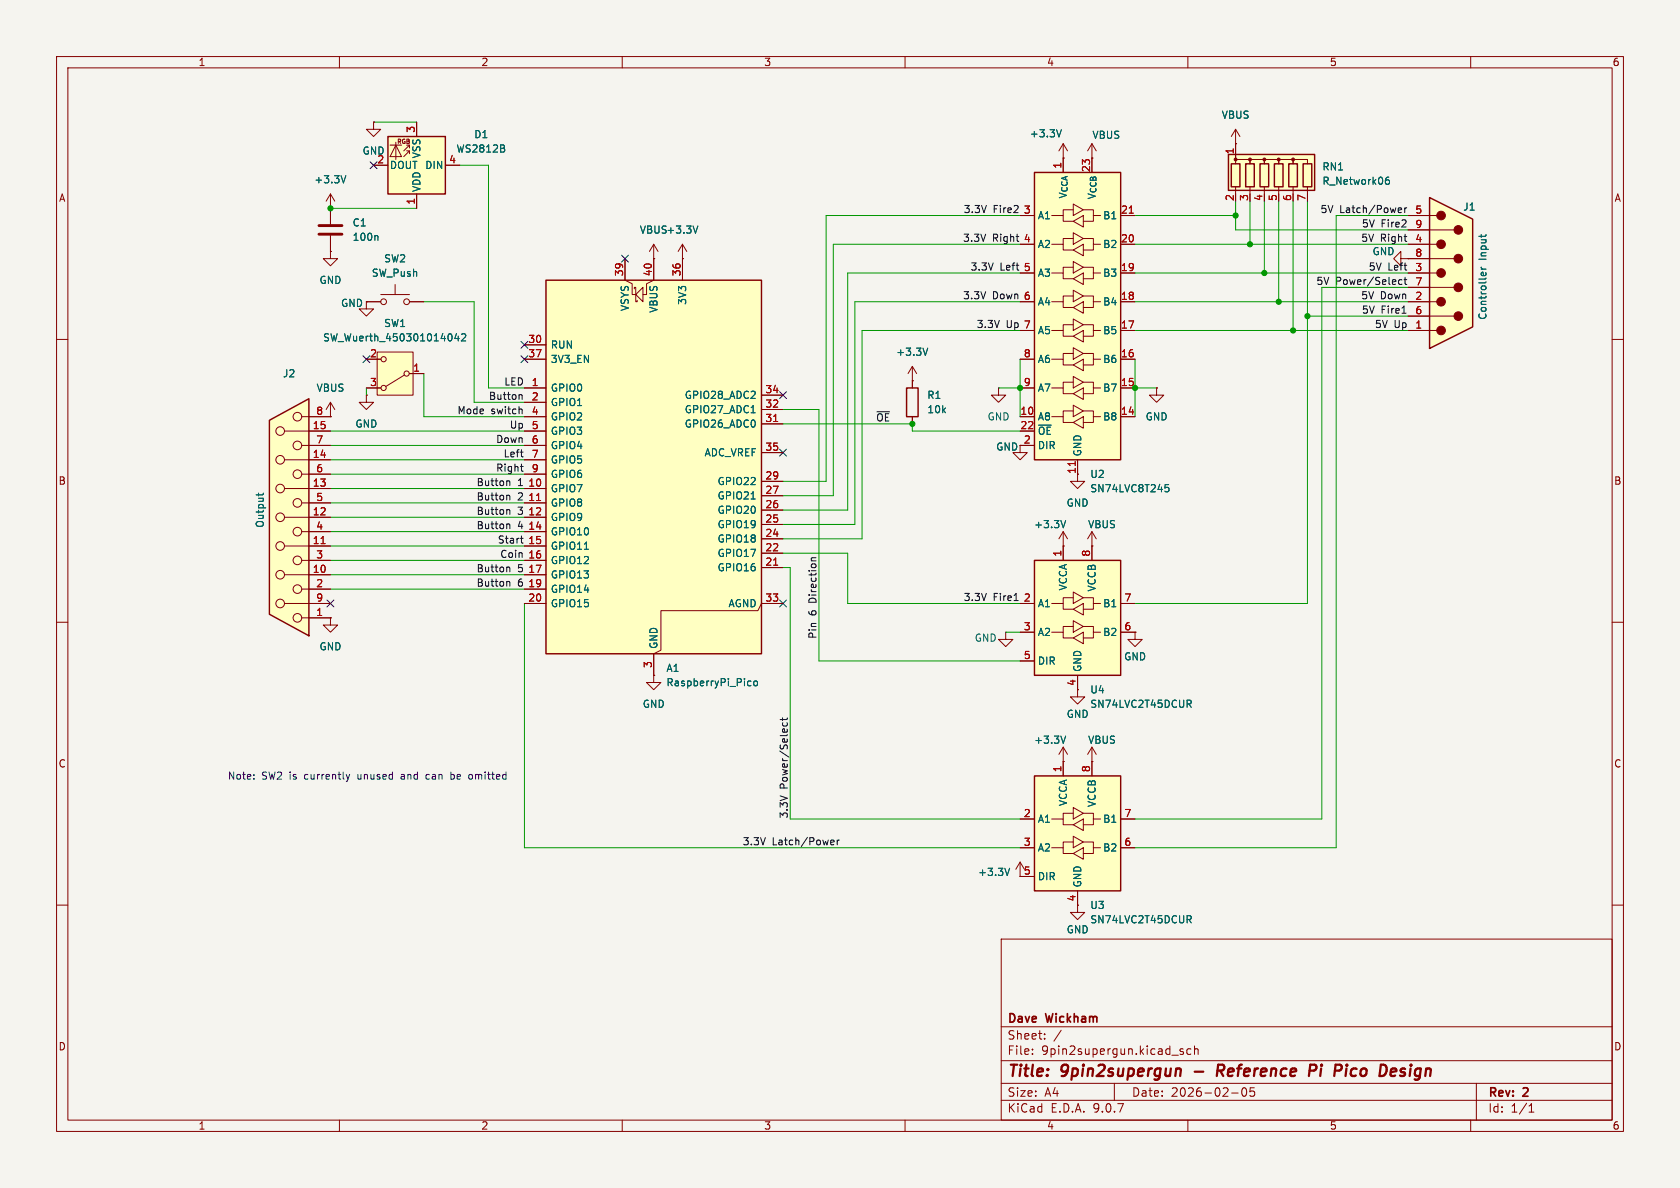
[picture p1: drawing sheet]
<svg xmlns="http://www.w3.org/2000/svg" width="297mm" height="210mm" viewBox="0 0 297 210" stroke-linecap="round" stroke-linejoin="round" font-family="sans-serif">
<path d="M0 0h297v210h-297z" fill="#f5f4ef" stroke="#f5f4ef" stroke-width=".18"/>
<g fill="none" stroke="#840000" stroke-width=".18">
<path d="M10 10h277v190h-277zM12 12h273v186h-273zM60 10v2M110 10v2M160 10v2M210 10v2M260 10v2M58.4 36.8h.1M58.4 34.3l-.7 1.3M58.4 34.3l.8 1.3M58.4 34.3v5.3M58.4 44.5v1.2h1.3l-1.3 1.3-1.3-1.3h1.3"/>
<path d="M58.4 44.5h.1M58.4 41.7v2.8M64.8 53.3h2.5M67.3 52.1h5.1M69.8 50.3v1.8M72.4 53.3h2.5M247.6 45.7v-1.2l-1.2 1.2 1.2 1.3v-1.3h1.3M248.9 45.7h.1M10 60h2M285 60h2M10 110h2M177.8 111.8v1.2h1.3l-1.3 1.3-1.3-1.3h1.3"/>
<path d="M177.8 111.8h.1M285 110h2M10 160h2M177 166h108v32h-108zM285 160h2M60 198v2M110 198v2M160 198v2M177 194.5h108M177 191.5h108M177 187.5h108M177 181.5h108"/>
<path d="M182.5 186.3v.1M182.5 185.5v.1M184.7 183.6v.1M184.7 182.8v.1M187.6 182.1l-1.3 2M197 191.5v3M209.2 185.5l-.4-.1-.2 .2 .1 .2 .5 .2v.3h-.6M210 198v2M210.5 185.5l-.4-.1-.3 .3v.4l.2 .2h.5M211.2 185.5l.2-.1 .3 .1 .1 .9M211.2 184.9v1.5M217.7 193.2h1.2"/>
<path d="M219.7 192.4l.2-.1a.81 .81 0 0 1 .6 .6 .81 .81 0 0 1-.3 .8l-.2 .1a.81 .81 0 0 1-.3-1.4zM221.7 192.3h-.7v.7l.2-.1h.5l.1 .3-.1 .5-.2 .1-.5-.1M260 198v2M261 191.5v6.5M270.3 196.6h.9M270.3 195.5l.4-.4v1.5"/>
<circle cx="67.8" cy="53.3" r=".51"/>
<circle cx="71.9" cy="53.3" r=".51"/>
</g>
<path d="M208.5 188.9l.3 .3-.2 1M211.2 189.4h1.5M215.7 189.3l.6 .9M216.1 188.2h-.7l-.3 2M216.2 189.2l-1 .1M231.5 189.3h.8a.55 .55 0 0 0 .4-.5 .55 .55 0 0 0-.3-.6h-.8l-.2 2M238 188.9l-.1 1.3M238.1 188.2v.2M238.1 188.2l-.1 .1 .1 .1M238.1 188.2l.1 .1-.1 .1M246 189l.6-.1 .2 .1v.4l-.9 .1M246.6 190.1l-.5 .1" fill="none" stroke="#840000" stroke-width=".4"/>
<path d="M61.1 31.1l-.4 1.2M66.6 41.6l.2 .2v.7" fill="none" stroke="#006464" stroke-width=".18"/>
<path d="M56.4 39.9h4.1M56.4 41.4h4.1" fill="none" stroke="#840000" stroke-width=".51"/>
<path d="M217.2 27.3h15.2v6.4h-15.2z" fill="#ffffc2"/>
<path d="M217.2 27.3h15.2v6.4h-15.2zM217.7 29h1.5v4h-1.5zM220.2 29h1.5v4h-1.5zM222.8 29h1.5v4h-1.5zM225.3 29h1.5v4h-1.5zM227.8 29h1.6v4h-1.6zM230.4 29h1.5v4h-1.5z" fill="none" stroke="#840000" stroke-width=".25"/>
<g fill="#840000" stroke="#840000" stroke-width=".18">
<circle cx="218.4" cy="28.2" r=".25"/>
<circle cx="221" cy="28.2" r=".25"/>
<circle cx="223.5" cy="28.2" r=".25"/>
<circle cx="226.1" cy="28.2" r=".25"/>
<circle cx="228.6" cy="28.2" r=".25"/>
</g>
<path d="M218.4 29v-.8h2.6v.8v-.8h2.5v.8v-.8h2.6v.8v-.8h2.5v.8v-.8h2.5v.8M218.4 25.4h.1M218.4 22.9v5M218.4 33v1.3M218.4 22.9l-.7 1.2M218.4 22.9l.8 1.2M221 33v1.3M223.5 33v1.3M226.1 33v1.3M228.6 33v1.3M231.1 33v1.3" fill="none" stroke="#840000" stroke-width=".18"/>
<path d="M244.9 32l.3-.2h.2l.2 .2v.3l-.2 .3-.4-.1-.1-.2M245.5 31.3l-.3 .1-.3 .5" fill="none" stroke="#006464" stroke-width=".18"/>
<path d="M47.6 74.3l7-3.8v41.9l-7-3.8z" fill="#ffffc2"/>
<path d="M47.6 74.3l7-3.8v41.9l-7-3.8z" fill="none" stroke="#840000" stroke-width=".25"/>
<g fill="none" stroke="#840000" stroke-width=".18">
<path d="M50.3 76.2h8.1M53.3 78.7h5.1M53.3 73.7h5.1M50.3 96.5h8.1M50.3 91.4h8.1M50.3 86.4h8.1M50.3 81.3h8.1M53.3 99.1h5.1M53.3 94h5.1M53.3 88.9h5.1M53.3 83.8h5.1M50.3 106.7h8.1"/>
<path d="M50.3 101.6h8.1M53.3 109.2h5.1M53.3 104.1h5.1"/>
<circle cx="49.5" cy="76.2" r=".76"/>
<circle cx="52.6" cy="78.7" r=".76"/>
<circle cx="52.6" cy="73.7" r=".76"/>
<circle cx="49.5" cy="96.5" r=".76"/>
<circle cx="49.5" cy="86.4" r=".76"/>
<circle cx="49.5" cy="91.4" r=".76"/>
<circle cx="49.5" cy="81.3" r=".76"/>
<circle cx="52.6" cy="88.9" r=".76"/>
<circle cx="52.6" cy="83.8" r=".76"/>
<circle cx="52.6" cy="99.1" r=".76"/>
<circle cx="52.6" cy="94" r=".76"/>
<circle cx="49.5" cy="101.6" r=".76"/>
<circle cx="49.5" cy="106.7" r=".76"/>
<circle cx="52.6" cy="104.1" r=".76"/>
<circle cx="52.6" cy="109.2" r=".76"/>
</g>
<path d="M56.8 96.1h.7" fill="none" stroke="#a90000" stroke-width=".18"/>
<path d="M45.7 87.2v.5M46.6 87.2l-.2 .3h-1.1" fill="none" stroke="#006464" stroke-width=".18"/>
<path d="M96.5 49.5h38.1v66.1h-38.1z" fill="#ffffc2"/>
<path d="M96.5 49.5h38.1v66.1h-38.1z" fill="none" stroke="#840000" stroke-width=".25"/>
<g fill="none" stroke="#840000" stroke-width=".18">
<path d="M110.5 45.7v3.8l1.3 .7v1.9h.6M112.1 51.1v-.3h.3v2.5h.2v-.2M113.7 50.8v2.5l-1.3-1.2zM115.6 45.7v3.8l-1.3 .7v1.9h-.6M120.6 45.7v3.8M92.7 61h3.8M92.7 63.5h3.8M92.7 68.6h3.8M92.7 71.1h3.8M92.7 73.7h3.8M92.7 76.2h3.8M92.7 78.7h3.8"/>
<path d="M134.6 69.9h3.8M134.6 72.4h3.8M134.6 74.9h3.8M92.7 81.3h3.8M92.7 83.8h3.8M92.7 86.4h3.8M92.7 88.9h3.8M92.7 91.4h3.8M92.7 94h3.8M92.7 96.5h3.8M92.7 99.1h3.8M134.6 80h3.8"/>
<path d="M134.6 85.1h3.8M134.6 87.6h3.8M134.6 90.2h3.8M134.6 92.7h3.8M134.6 95.3h3.8M134.6 97.8h3.8M92.7 101.6h3.8M92.7 104.1h3.8M92.7 106.7h3.8M115.6 119.4v1.3h1.2l-1.2 1.2-1.3-1.2h1.3M115.6 119.4h.1M134.6 100.3h3.8"/>
<path d="M138.4 106.7h-3.8l-.6 1.3h-17.2v6.9l-1.2 .7v3.8"/>
</g>
<path d="M136.8 74.5h.7M94.9 88.5h.7M136.8 99.9h.7" fill="none" stroke="#a90000" stroke-width=".18"/>
<path d="M132.8 73h.7M103.3 97.1h.7M132.8 88.2h.7M132.4 120.4h.4M132.8 121.2h-.4M133.4 120.4h.3l.2 .2v.4l-.2 .2h-.3l-.2-.2z" fill="none" stroke="#006464" stroke-width=".18"/>
<path d="M252.7 34.9l7.6 3.8v19.1l-7.6 3.8z" fill="#ffffc2"/>
<g fill="none" stroke="#840000" stroke-width=".18">
<path d="M193 25.4l-.7 1.3M193 25.4l.8 1.3M193 25.4v2.5M248.9 38.1h5.1M248.9 40.6h8.1M248.9 43.2h5.1M248.9 45.7h8.1M248.9 48.3h5.1M248.9 50.8h8.1M248.9 53.3h5.1M248.9 55.9h8.1M248.9 58.4h5.1"/>
<path d="M161.3 67.3h.1M161.3 64.8l-.8 1.2M161.3 64.8l.8 1.2M161.3 64.8v2.5M58.4 109.2v1.3h1.3l-1.3 1.3-1.3-1.3h1.3M58.4 109.2h.1M190.5 121.9v1.3h1.3l-1.3 1.3-1.3-1.3h1.3"/>
</g>
<path d="M252.7 34.9l7.6 3.8v19.1l-7.6 3.8z" fill="none" stroke="#840000" stroke-width=".25"/>
<g fill="#840000" stroke="#840000" stroke-width=".18">
<circle cx="254.8" cy="38.1" r=".76"/>
<circle cx="254.8" cy="43.2" r=".76"/>
<circle cx="254.8" cy="48.3" r=".76"/>
<circle cx="254.8" cy="53.3" r=".76"/>
<circle cx="254.8" cy="58.4" r=".76"/>
<circle cx="257.8" cy="40.6" r=".76"/>
<circle cx="257.8" cy="45.7" r=".76"/>
<circle cx="257.8" cy="50.8" r=".76"/>
<circle cx="257.8" cy="55.9" r=".76"/>
</g>
<path d="M261.9 41.5v.5M261.9 47.2l.2 .4M261.9 48.5v-.3l.3-.1 .1 .6M261.9 47.6h.8M262.6 48.2l.1 .3M262.7 41.5v.1M164 61.5l-.4 1.3" fill="none" stroke="#006464" stroke-width=".18"/>
<path d="M182.9 30.5h15.2v50.8h-15.2z" fill="#ffffc2"/>
<path d="M182.9 30.5h15.2v50.8h-15.2zM160.3 68.6h2v5.1h-2z" fill="none" stroke="#840000" stroke-width=".25"/>
<g fill="none" stroke="#840000" stroke-width=".18">
<path d="M180.3 38.1h2.6M185.9 38.1h2.1v1h1.7M188 25.4l-.8 1.3M188 25.4l.7 1.3M188 25.4v2.5M189.7 37.1h-1.7v1M189.7 36.1l1.8 1-1.8 1zM189.7 39.1l1.8-1v2zM191.5 37.1h1.8v1h1.3M193.3 38.1v1h-1.8M198.1 38.1h2.6M180.3 43.2h2.6"/>
<path d="M180.3 48.3h2.6M180.3 53.3h2.6M180.3 58.4h2.6M185.9 48.3h2.1v1h1.7M185.9 58.4h2.1v1h1.7M185.9 43.2h2.1v1h1.7M185.9 53.3h2.1v1.1h1.7M189.7 47.2h-1.7v1.1M189.7 57.4h-1.7v1M189.7 46.2l1.8 1-1.8 1.1zM189.7 56.4l1.8 1-1.8 1zM189.7 49.3l1.8-1v2z"/>
<path d="M189.7 54.4l1.8-1.1v2.1zM189.7 59.4l1.8-1v2.1zM189.7 42.2h-1.7v1M189.7 52.3h-1.7v1M189.7 41.1l1.8 1.1-1.8 1zM189.7 51.3l1.8 1-1.8 1zM189.7 44.2l1.8-1v2zM191.5 47.2h1.8v1.1h1.3M191.5 57.4h1.8v1h1.3M191.5 42.2h1.8v1h1.3M191.5 52.3h1.8v1h1.3M193.3 48.3v1h-1.8"/>
<path d="M193.3 58.4v1h-1.8M193.3 43.2v1h-1.8M193.3 53.3v1.1h-1.8M198.1 43.2h2.6M198.1 48.3h2.6M198.1 53.3h2.6M198.1 58.4h2.6M161.3 67.3v1.3M161.3 73.7v1.2M176.5 68.6v1.3h1.3l-1.3 1.2-1.2-1.2h1.2M176.5 68.6h.1M180.3 63.5h2.6"/>
<path d="M180.3 68.6h2.6M180.3 73.7h2.6M180.3 76.2h2.6M182.9 78.7h-2.6v1.3h1.3l-1.3 1.3-1.2-1.3h1.2M185.9 68.6h2.1v1h1.7M185.9 63.5h2.1v1h1.7M185.9 73.7h2.1v1h1.7M189.7 67.6h-1.7v1M189.7 66.5l1.8 1.1-1.8 1zM189.7 69.6l1.8-1v2zM189.7 74.7l1.8-1v2zM189.7 62.5h-1.7v1"/>
<path d="M189.7 72.6h-1.7v1.1M189.7 61.5l1.8 1-1.8 1zM189.7 71.6l1.8 1-1.8 1.1zM189.7 64.5l1.8-1v2zM191.5 67.6h1.8v1h1.3M191.5 62.5h1.8v1h1.3M191.5 72.6h1.8v1.1h1.3M193.3 68.6v1h-1.8M193.3 63.5v1h-1.8M193.3 73.7v1h-1.8M198.1 63.5h2.6M198.1 68.6h2.6"/>
<path d="M198.1 73.7h2.6M204.5 68.6v1.3h1.2l-1.2 1.2-1.3-1.2h1.3M204.5 68.6h.1M190.5 81.3v3.8h1.3l-1.3 1.3-1.3-1.3h1.3"/>
</g>
<path d="M199.6 37.7h.8M190.1 81.6v.7" fill="none" stroke="#a90000" stroke-width=".18"/>
<path d="M187.6 22.9l-.4 1.3M206 85.7h.6M206 86.2h.4l.3 .2-.2 .5h-.5" fill="none" stroke="#006464" stroke-width=".18"/>
<path d="M66.7 62.2h6.3v7.7h-6.3z" fill="#ffffc2"/>
<g fill="none" stroke="#840000" stroke-width=".18">
<path d="M64.8 68.6h2.5M64.8 63.5h2.5M66.7 62.2h6.3v7.7h-6.3zM71.5 66.3l-3.3 2M72.4 66h2.5"/>
<circle cx="67.8" cy="63.5" r=".46"/>
<circle cx="67.8" cy="68.6" r=".46"/>
<circle cx="71.9" cy="66" r=".46"/>
</g>
<path d="M79.9 59.2v.8M80.7 58.9l-.3 .9h.8M81 59.4v.9M81.6 59.1l.5-.1 .2 .4-.7 .9h.7" fill="none" stroke="#006464" stroke-width=".18"/>
<path d="M182.9 137.2h15.2v20.3h-15.2z" fill="#ffffc2"/>
<path d="M182.9 137.2h15.2v20.3h-15.2z" fill="none" stroke="#840000" stroke-width=".25"/>
<g fill="none" stroke="#840000" stroke-width=".18">
<path d="M64.8 53.3v1.3h1.2l-1.2 1.3-1.3-1.3h1.3M64.8 53.3h.1M115.6 45.7h.1M115.6 43.2l-.8 1.3M115.6 43.2l.7 1.3M115.6 43.2v2.5M58.4 73.7h.1M58.4 71.1l-.7 1.3M58.4 71.1l.8 1.3M58.4 71.1v2.6M64.8 69.9v1.2h1.2l-1.2 1.3-1.3-1.3h1.3M64.8 69.9h.1"/>
<path d="M188 96.5h.1M188 94v2.5M188 94l-.8 1.3M188 94l.7 1.3M193 96.5h.1M193 94v2.5M193 94l.8 1.3M193 94l-.7 1.3M188 134.6h.1M188 132.1v5.1M188 132.1l-.8 1.3M188 132.1l.7 1.3"/>
<path d="M193 134.6h.1M193 132.1v5.1M193 132.1l.8 1.3M193 132.1l-.7 1.3M180.3 154.9h.1M180.3 144.8h2.6M180.3 149.9h2.6M180.3 154.9h2.6M180.3 152.4l-.7 1.3M180.3 152.4l.8 1.3M180.3 152.4v2.5M185.9 144.8h2.1v1h1.7"/>
<path d="M185.9 149.9h2.1v1h1.7M189.7 143.8h-1.7v1M189.7 142.7l1.8 1.1-1.8 1zM189.7 145.8l1.8-1v2zM189.7 148.8h-1.7v1.1M189.7 147.8l1.8 1-1.8 1.1zM189.7 150.9l1.8-1v2zM190.5 157.5v3.8h1.3l-1.3 1.3-1.3-1.3h1.3M191.5 143.8h1.8v1h1.3M191.5 148.8h1.8v1.1h1.3M193.3 144.8v1h-1.8M193.3 149.9v1h-1.8"/>
<path d="M198.1 144.8h2.6M198.1 149.9h2.6"/>
</g>
<path d="M188.4 92l-.4 1.3M188.4 130.1l-.4 1.3M178.5 153.5l-.4 1.3M209.9 161.9h.5l.2 .2-.1 .4h-.6M210.2 162.5l.4 .6" fill="none" stroke="#006464" stroke-width=".18"/>
<path d="M68.6 24.1h10.1v10.2h-10.1z" fill="#ffffc2"/>
<path d="M66 21.6v1.3h1.3l-1.3 1.2-1.2-1.2h1.2M66 21.6h.1M66 29.2h2.6M69 25.7h2M70 25.1v3.1M70 25.7l1 2h-2zM71.9 26.7h.5M72.4 27.2v-.5l-1 1M72.4 26.2v-.5l-1 1M73.7 21.6v2.5M73.7 34.3v2.5M78.7 29.2h2.6" fill="none" stroke="#840000" stroke-width=".18"/>
<path d="M68.6 24.1h10.1v10.2h-10.1z" fill="none" stroke="#840000" stroke-width=".25"/>
<path d="M89.1 26.3l.1 .2-.1 .3M89.1 25.7v.4" fill="none" stroke="#006464" stroke-width=".18"/>
<path d="M182.9 99.1h15.2v20.3h-15.2z" fill="#ffffc2"/>
<path d="M182.9 99.1h15.2v20.3h-15.2z" fill="none" stroke="#840000" stroke-width=".25"/>
<g fill="none" stroke="#840000" stroke-width=".18">
<path d="M58.4 36.8h.1M58.4 36.8v2.8M66 21.6h.1M66 29.2h2.6M73.7 21.6v2.5M73.7 34.3v2.5M78.7 29.2h2.6M180.3 38.1h2.6M198.1 38.1h2.6M218.4 25.4h.1M218.4 25.4v2.5M248.9 38.1h3.8"/>
<path d="M58.4 44.5h.1M58.4 41.7v2.8M64.8 53.3h.1M64.8 53.3h2.5M72.4 53.3h2.5M110.5 45.7v3.8M115.6 45.7h.1M115.6 45.7v3.8M120.6 45.7h.1M120.6 43.2l-.7 1.3M120.6 43.2l.8 1.3M120.6 43.2v6.3"/>
<path d="M180.3 53.3h2.6M180.3 43.2h2.6M180.3 48.3h2.6M180.3 58.4h2.6M198.1 53.3h2.6M198.1 43.2h2.6M198.1 48.3h2.6M198.1 58.4h2.6M248.9 45.7h.1M248.9 53.3h3.8M248.9 40.6h3.8M248.9 43.2h3.8"/>
<path d="M248.9 45.7h3.8M248.9 48.3h3.8M248.9 50.8h3.8M248.9 55.9h3.8M248.9 58.4h3.8M54.6 73.7h3.8M54.6 76.2h3.8M54.6 78.7h3.8M58.4 73.7h.1M64.8 69.9h.1M64.8 68.6h2.5M64.8 63.5h2.5"/>
<path d="M72.4 66h2.5M92.7 68.6h3.8M92.7 63.5h3.8M92.7 73.7h3.8M92.7 76.2h3.8M92.7 78.7h3.8M92.7 61h3.8M92.7 71.1h3.8M134.6 69.9h3.8M134.6 72.4h3.8M134.6 74.9h3.8M161.3 67.3h.1"/>
<path d="M161.3 67.3v1.3M161.3 73.7v1.2M180.3 68.6h2.6M180.3 63.5h2.6M180.3 73.7h2.6M180.3 76.2h2.6M180.3 78.7h2.6M198.1 68.6h2.6M198.1 63.5h2.6M198.1 73.7h2.6M204.5 68.6h.1M54.6 81.3h3.8"/>
<path d="M54.6 83.8h3.8M54.6 86.4h3.8M54.6 88.9h3.8M54.6 91.4h3.8M54.6 94h3.8M54.6 96.5h3.8M54.6 99.1h3.8M92.7 81.3h3.8M92.7 83.8h3.8M92.7 86.4h3.8M92.7 88.9h3.8M92.7 91.4h3.8"/>
<path d="M92.7 94h3.8M92.7 96.5h3.8M92.7 99.1h3.8M134.6 80h3.8M134.6 85.1h3.8M134.6 87.6h3.8M134.6 90.2h3.8M134.6 92.7h3.8M134.6 95.3h3.8M134.6 97.8h3.8M188 96.5h.1M188 96.5v2.6"/>
<path d="M190.5 81.3v2.5M193 96.5h.1M193 96.5v2.6M54.6 106.7h3.8M54.6 101.6h3.8M54.6 104.1h3.8M54.6 109.2h3.8M58.4 109.2h.1M92.7 106.7h3.8M92.7 101.6h3.8M92.7 104.1h3.8M115.6 119.4h.1"/>
<path d="M115.6 115.6v3.8M134.6 106.7h3.8M134.6 100.3h3.8M180.3 106.7h2.6M180.3 111.8h2.6M180.3 116.8h2.6M185.9 106.7h2.1v1h1.7M185.9 111.8h2.1v1h1.7M189.7 105.7h-1.7v1M189.7 104.6l1.8 1.1-1.8 1zM189.7 107.7l1.8-1v2zM189.7 110.7h-1.7v1.1"/>
<path d="M189.7 109.7l1.8 1-1.8 1.1zM189.7 112.8l1.8-1v2zM190.5 119.4v2.5M191.5 105.7h1.8v1h1.3M191.5 110.7h1.8v1.1h1.3M193.3 106.7v1h-1.8M193.3 111.8v1h-1.8M198.1 106.7h2.6M198.1 111.8h2.6M200.7 111.8v1.2h1.2l-1.2 1.3-1.3-1.3h1.3M200.7 111.8h.1M188 134.6h.1"/>
<path d="M188 134.6v2.6M193 134.6h.1M193 134.6v2.6M180.3 154.9h.1M180.3 144.8h2.6M180.3 149.9h2.6M180.3 154.9h2.6M190.5 157.5v2.5M198.1 144.8h2.6M198.1 149.9h2.6"/>
</g>
<g fill="none" stroke="#006464" stroke-width=".18">
<path d="M61.1 31.1l-.4 1.2M89.1 26.3l.1 .2-.1 .3M89.1 25.7v.4M123.4 39.9l-.5 1.3M187.6 22.9l-.4 1.3M244.9 32l.3-.2h.2l.2 .2v.3l-.2 .3-.4-.1-.1-.2M245.5 31.3l-.3 .1-.3 .5M66.6 41.6l.2 .2v.7M79.9 59.2v.8M80.7 58.9l-.3 .9h.8M81 59.4v.9M81.6 59.1l.5-.1 .2 .4-.7 .9h.7"/>
<path d="M261.9 41.5v.5M261.9 47.2l.2 .4M261.9 48.5v-.3l.3-.1 .1 .6M261.9 47.6h.8M262.6 48.2l.1 .3M262.7 41.5v.1M132.8 73h.7M164 61.5l-.4 1.3M45.7 87.2v.5M46.6 87.2l-.2 .3h-1.1M103.3 97.1h.7M132.8 88.2h.7"/>
<path d="M188.4 92l-.4 1.3M206 85.7h.6M206 86.2h.4l.3 .2-.2 .5h-.5M132.4 120.4h.4M132.8 121.2h-.4M133.4 120.4h.3l.2 .2v.4l-.2 .2h-.3l-.2-.2zM188.4 130.1l-.4 1.3M209.9 123.8h.5l.2 .2-.1 .4h-.6M210.2 124.4l.4 .6M178.5 153.5l-.4 1.3M209.9 161.9h.5l.2 .2-.1 .4h-.6M210.2 162.5l.4 .6"/>
</g>
<g fill="none" stroke="#0f0f0f" stroke-width=".18">
<path d="M247.2 37.5h.5M247.2 36.8l.4-.1 .2 .3-.6 .2M248.3 36.7v.9M248.7 36.7l-.4 .3M247.9 49.5l-.4-.1-.3 .3 .2 .5h.5M247.9 55.4h.7M248.2 49.4h.5M248.4 49v1.1l.3 .2M91.9 69.8l.4 .1v.7M92 79.9h.5M92.1 72.3l.2 .2v.6M89.8 90.1l.3 .2v.6"/>
<path d="M89.8 85l.3 .2v.6M89.8 87.5l.3 .2v.7M89.8 92.6l.3 .2v.7M92 95.2h.5M92 82.5h.5M92.2 95.8l.3 .2M92.2 83.2l.3 .1M92.4 80.8h.1M144.3 98.6l-.8 .1v.4M89.8 100.2l.3 .2v.7M89.8 102.8l.3 .2v.6M179.3 106.2h.7"/>
<path d="M138.3 126.9v.5M138.4 127.7l-.1 .4 .3 .3 .5-.2v-.5M139.2 126.9l-.2 .3h-1.1M146.9 149.3h.5M146.9 148.6l.4-.1 .2 .3-.6 .1M148 148.5v.8M148.4 148.5l-.4 .2"/>
</g>
<g fill="none" stroke="#009600" stroke-width=".18">
<path d="M58.4 36.8h15.3M66 21.6h7.7M81.3 29.2h5.1v39.4h6.3M180.3 38.1h-34.3v47h-7.6M200.7 38.1h17.7M218.4 35.6v5h30.5M221 35.6v7.6M223.5 35.6v12.7M226.1 35.6v17.7M228.6 35.6v22.8M231.1 35.6v71.1h-30.4M248.9 38.1h-12.7v111.8h-35.5"/>
<path d="M74.9 53.3h8.9v17.8h8.9M180.3 43.2h-33v44.4h-8.9M180.3 58.4h-27.9v36.9h-14M180.3 48.3h-30.4v41.9h-11.5M180.3 53.3h-29.2v39.4h-12.7M200.7 48.3h48.2M200.7 53.3h48.2M200.7 58.4h48.2M200.7 43.2h48.2M231.1 55.9h17.8M248.9 50.8h-15.2v94h-33M58.4 76.2h34.3"/>
<path d="M58.4 78.7h34.3M64.8 68.6v1.3M74.9 66v7.7h17.8M138.4 72.4h6.4v44.4h35.5M138.4 74.9h22.9v1.3h19M176.5 68.6h3.8M180.3 63.5v10.2M200.7 63.5v10.2M200.7 68.6h3.8M58.4 96.5h34.3M58.4 99.1h34.3M58.4 81.3h34.3"/>
<path d="M58.4 86.4h34.3M58.4 83.8h34.3M58.4 91.4h34.3M58.4 94h34.3M58.4 88.9h34.3M138.4 97.8h11.5v8.9h30.4M58.4 104.1h34.3M58.4 101.6h34.3M92.7 106.7v43.2h87.6M138.4 100.3h1.3v44.5h40.6M177.8 111.8h2.5"/>
</g>
<g fill="none" stroke="#000084" stroke-width=".18">
<path d="M65.4 28.6l1.2 1.2M66.6 28.6l-1.2 1.2M109.9 45.1l1.2 1.2M111.1 45.1l-1.2 1.2M64.2 62.9l1.2 1.2M65.4 62.9l-1.2 1.2M92.1 60.4l1.2 1.2M92.1 62.9l1.2 1.2M93.3 60.4l-1.2 1.2M93.3 62.9l-1.2 1.2M137.8 69.2l1.2 1.3M137.8 79.4l1.2 1.2"/>
<path d="M139 69.2l-1.2 1.3M139 79.4l-1.2 1.2M57.8 106.1l1.2 1.2M59 106.1l-1.2 1.2M137.8 106.1l1.2 1.2M139 106.1l-1.2 1.2"/>
</g>
<path d="M44.9 137.6v.1M44.9 137v.1M61.2 136.9l.3 .8M61.5 137.7l-.1 .3M61.8 136.9l-.3 .8M71.1 136.9l-.1 .1M71.1 137.3l-.2 .1 .2 .3M75.8 136.9l-.4 .1-.1 .1 .1 .5 .4 .1M79.7 137l.4-.1 .2 .1M79.7 136.5v1.2M80.3 137.6l-.2 .1h-.4M83.1 136.9l.3 .1 .1 .1v.5l-.4 .1" fill="none" stroke="#0000c2" stroke-width=".18"/>
<path d="M199.6 37.7h.8M136.8 74.5h.7M56.8 96.1h.7M94.9 88.5h.7M136.8 99.9h.7M190.1 81.6v.7" fill="none" stroke="#a90000" stroke-width=".18"/>
<g fill="#009600" stroke="#009600" stroke-width=".18">
<circle cx="58.4" cy="36.8" r=".46"/>
<circle cx="218.4" cy="38.1" r=".46"/>
<circle cx="231.1" cy="55.9" r=".46"/>
<circle cx="228.6" cy="58.4" r=".46"/>
<circle cx="226.1" cy="53.3" r=".46"/>
<circle cx="223.5" cy="48.3" r=".46"/>
<circle cx="221" cy="43.2" r=".46"/>
<circle cx="180.3" cy="68.6" r=".46"/>
<circle cx="200.7" cy="68.6" r=".46"/>
<circle cx="161.3" cy="74.9" r=".46"/>
</g>
<g font-size="2.8" fill="#840000">
<text x="178" y="190.9">Title:</text>
<text x="187.7" y="190.9">9pin2supergun</text>
<text x="216.8" y="190.9">Reference</text>
<text x="233.9" y="190.9">Pi</text>
<text x="239.1" y="190.9">Pico</text>
<text x="247.9" y="190.9">Design</text>
</g>
<g font-size="2.1" fill="#840000">
<text x="178" y="184">Sheet:</text>
<text x="178" y="181.2">Dave</text>
<text x="185" y="181.2">Wickham</text>
<text x="178" y="186.7">File:</text>
<text x="184.1" y="186.7">9pin2supergun.kicad_sch</text>
<text x="178" y="196.9">KiCad</text>
<text x="178" y="194.1">Size:</text>
<text x="184.7" y="194.1">A4</text>
<text x="185.7" y="196.9">E.D.A.</text>
<text x="193.3" y="196.9">9.0.7</text>
<text x="200" y="194.1">Date:</text>
<text x="207" y="194.1">2026-02-05</text>
<text x="263" y="194.3">Rev:</text>
<text x="263" y="196.9">Id:</text>
<text x="267.1" y="196.9">1/1</text>
<text x="269.4" y="194.3">2</text>
</g>
<g font-size="1.8" fill="#840000">
<text x="35" y="11.9">1</text>
<text x="85" y="11.9">2</text>
<text x="135" y="11.9">3</text>
<text x="185" y="11.9">4</text>
<text x="235" y="11.9">5</text>
<text x="285" y="11.9">6</text>
<text x="10.3" y="35.9">A</text>
<text x="188.8" y="35.2" transform="rotate(-90 188.8 35.2)">V_{CCA}</text>
<text x="285.3" y="35.9">A</text>
<text x="180.9" y="78.5">2</text>
<text x="190.2" y="83.9" transform="rotate(-90 190.2 83.9)">11</text>
<text x="10.3" y="85.9">B</text>
<text x="285.3" y="85.9">B</text>
<text x="190.2" y="121.4" transform="rotate(-90 190.2 121.4)">4</text>
<text x="10.3" y="135.9">C</text>
<text x="285.3" y="135.9">C</text>
<text x="10.3" y="185.9">D</text>
<text x="285.3" y="185.9">D</text>
<text x="35" y="199.9">1</text>
<text x="85" y="199.9">2</text>
<text x="135" y="199.9">3</text>
<text x="185" y="199.9">4</text>
<text x="235" y="199.9">5</text>
<text x="285" y="199.9">6</text>
</g>
<g font-size="1.8" fill="#a90000">
<text x="73.4" y="23.6" transform="rotate(-90 73.4 23.6)">3</text>
<text x="79.3" y="29">4</text>
<text x="187.7" y="29.9" transform="rotate(-90 187.7 29.9)">1</text>
<text x="218.2" y="27.4" transform="rotate(-90 218.2 27.4)">1</text>
<text x="192.8" y="30.5" transform="rotate(-90 192.8 30.5)">23</text>
<text x="218.2" y="35.6" transform="rotate(-90 218.2 35.6)">2</text>
<text x="220.7" y="35.6" transform="rotate(-90 220.7 35.6)">3</text>
<text x="223.3" y="35.6" transform="rotate(-90 223.3 35.6)">4</text>
<text x="225.8" y="35.6" transform="rotate(-90 225.8 35.6)">5</text>
<text x="228.3" y="35.6" transform="rotate(-90 228.3 35.6)">6</text>
<text x="230.9" y="35.6" transform="rotate(-90 230.9 35.6)">7</text>
<text x="73.4" y="36.3" transform="rotate(-90 73.4 36.3)">1</text>
<text x="180.9" y="37.8">3</text>
<text x="198.1" y="37.8">21</text>
<text x="250.1" y="37.8">5</text>
<text x="250.1" y="40.4">9</text>
<text x="180.9" y="42.9">4</text>
<text x="198.1" y="42.9">20</text>
<text x="250.1" y="42.9">4</text>
<text x="250.1" y="45.5">8</text>
<text x="110.2" y="48.9" transform="rotate(-90 110.2 48.9)">39</text>
<text x="115.3" y="48.9" transform="rotate(-90 115.3 48.9)">40</text>
<text x="120.4" y="48.9" transform="rotate(-90 120.4 48.9)">36</text>
<text x="180.9" y="48">5</text>
<text x="180.9" y="53.1">6</text>
<text x="198.1" y="48">19</text>
<text x="198.1" y="53.1">18</text>
<text x="250.1" y="48">3</text>
<text x="250.1" y="50.5">7</text>
<text x="250.1" y="53.1">2</text>
<text x="180.9" y="58.2">7</text>
<text x="198.1" y="58.2">17</text>
<text x="250.1" y="55.6">6</text>
<text x="250.1" y="58.2">1</text>
<text x="65.3" y="63.2">2</text>
<text x="73" y="65.8">1</text>
<text x="93.3" y="60.7">30</text>
<text x="93.3" y="63.2">37</text>
<text x="180.9" y="63.2">8</text>
<text x="198.1" y="63.2">16</text>
<text x="65.3" y="68.3">3</text>
<text x="93.9" y="68.3">1</text>
<text x="93.9" y="70.9">2</text>
<text x="135.2" y="69.6">34</text>
<text x="180.9" y="68.3">9</text>
<text x="198.1" y="68.3">15</text>
<text x="55.2" y="75.9">15</text>
<text x="55.8" y="73.4">8</text>
<text x="93.9" y="73.4">4</text>
<text x="93.9" y="75.9">5</text>
<text x="135.2" y="72.1">32</text>
<text x="135.2" y="74.7">31</text>
<text x="180.3" y="73.4">10</text>
<text x="180.3" y="75.9">22</text>
<text x="198.1" y="73.4">14</text>
<text x="55.2" y="81">14</text>
<text x="55.8" y="83.6">6</text>
<text x="55.8" y="78.5">7</text>
<text x="93.9" y="78.5">6</text>
<text x="93.9" y="81">7</text>
<text x="93.9" y="83.6">9</text>
<text x="135.2" y="79.8">35</text>
<text x="55.2" y="86.1">13</text>
<text x="55.8" y="88.6">5</text>
<text x="93.3" y="86.1">10</text>
<text x="93.3" y="88.6">11</text>
<text x="135.2" y="84.8">29</text>
<text x="135.2" y="87.4">27</text>
<text x="135.2" y="89.9">26</text>
<text x="55.2" y="91.2">12</text>
<text x="55.8" y="93.7">4</text>
<text x="93.3" y="91.2">12</text>
<text x="93.3" y="93.7">14</text>
<text x="135.2" y="92.5">25</text>
<text x="135.2" y="95">24</text>
<text x="55.2" y="101.3">10</text>
<text x="55.2" y="96.3">11</text>
<text x="55.8" y="98.8">3</text>
<text x="93.3" y="96.3">15</text>
<text x="93.3" y="98.8">16</text>
<text x="93.3" y="101.3">17</text>
<text x="135.2" y="97.5">22</text>
<text x="135.2" y="100.1">21</text>
<text x="187.7" y="98.5" transform="rotate(-90 187.7 98.5)">1</text>
<text x="192.8" y="98.5" transform="rotate(-90 192.8 98.5)">8</text>
<text x="55.8" y="106.4">9</text>
<text x="55.8" y="103.9">2</text>
<text x="93.3" y="103.9">19</text>
<text x="93.3" y="106.4">20</text>
<text x="135.2" y="106.4">33</text>
<text x="180.9" y="106.4">2</text>
<text x="198.7" y="106.4">7</text>
<text x="55.8" y="109">1</text>
<text x="180.9" y="111.5">3</text>
<text x="198.7" y="111.5">6</text>
<text x="115.3" y="118.2" transform="rotate(-90 115.3 118.2)">3</text>
<text x="180.9" y="116.6">5</text>
<text x="187.7" y="136.6" transform="rotate(-90 187.7 136.6)">1</text>
<text x="192.8" y="136.6" transform="rotate(-90 192.8 136.6)">8</text>
<text x="180.9" y="144.5">2</text>
<text x="180.9" y="149.6">3</text>
<text x="198.7" y="144.5">7</text>
<text x="198.7" y="149.6">6</text>
<text x="180.9" y="154.7">5</text>
<text x="190.2" y="159.5" transform="rotate(-90 190.2 159.5)">4</text>
</g>
<g font-size="1.8" fill="#006464">
<text x="215.9" y="21.2">VBUS</text>
<text x="64" y="27.5">GND</text>
<text x="66.6" y="29">2</text>
<text x="74.5" y="28.1" transform="rotate(-90 74.5 28.1)">VSS</text>
<text x="80.6" y="27.2">WS2812B</text>
<text x="83.7" y="24.6">D1</text>
<text x="182" y="24.5">+3.3V</text>
<text x="193" y="24.7">VBUS</text>
<text x="55.5" y="32.6">+3.3V</text>
<text x="68.8" y="30.1">DOUT DIN</text>
<text x="74.5" y="34" transform="rotate(-90 74.5 34)">VDD</text>
<text x="193.9" y="35.4" transform="rotate(-90 193.9 35.4)">V_{CCB}</text>
<text x="233.7" y="30.3">RN1</text>
<text x="233.7" y="32.9">R_Network06</text>
<text x="62.2" y="40.2">C1</text>
<text x="113" y="41.5">VBUS+3.3V</text>
<text x="183.4" y="39">A1</text>
<text x="194.9" y="39">B1</text>
<text x="258.6" y="37.4">J1</text>
<text x="62.2" y="42.8">100n</text>
<text x="67.8" y="46.6">SW2</text>
<text x="183.4" y="44">A2</text>
<text x="194.9" y="44">B2</text>
<text x="242.6" y="45.3">GND</text>
<text x="263" y="46" transform="rotate(-90 263 46)">Input</text>
<text x="56.4" y="50.4">GND</text>
<text x="65.6" y="49.1">SW_Push</text>
<text x="183.4" y="49.1">A3</text>
<text x="194.9" y="49.1">B3</text>
<text x="60.2" y="54.5">GND</text>
<text x="67.8" y="58">SW1</text>
<text x="111.4" y="55.1" transform="rotate(-90 111.4 55.1)">VSYS</text>
<text x="116.4" y="55.4" transform="rotate(-90 116.4 55.4)">VBUS</text>
<text x="121.5" y="54" transform="rotate(-90 121.5 54)">3V3</text>
<text x="183.4" y="54.2">A4</text>
<text x="183.4" y="59.3">A5</text>
<text x="194.9" y="54.2">B4</text>
<text x="194.9" y="59.3">B5</text>
<text x="263" y="56.6" transform="rotate(-90 263 56.6)">Controller</text>
<text x="57" y="60.6">SW_Wuerth_450301014042</text>
<text x="97.3" y="61.8">RUN</text>
<text x="97.3" y="64.4">3V3_EN</text>
<text x="158.3" y="63.1">+3.3V</text>
<text x="183.4" y="64.4">A6</text>
<text x="194.9" y="64.4">B6</text>
<text x="49.9" y="66.9">J2</text>
<text x="55.9" y="69.4">VBUS</text>
<text x="97.3" y="69.4">GPIO0</text>
<text x="97.3" y="72">GPIO1</text>
<text x="121" y="70.7">GPIO28_ADC2</text>
<text x="163.8" y="70.7">R1</text>
<text x="183.4" y="69.4">A7</text>
<text x="194.9" y="69.4">B7</text>
<text x="62.7" y="75.8">GND</text>
<text x="97.3" y="74.5">GPIO2</text>
<text x="97.3" y="77.1">GPIO3</text>
<text x="121" y="73.3">GPIO27_ADC1</text>
<text x="121" y="75.8">GPIO26_ADC0</text>
<text x="163.8" y="73.3">10k</text>
<text x="174.5" y="74.5">GND</text>
<text x="183.4" y="74.5">A8</text>
<text x="183.4" y="77.1">~{OE}</text>
<text x="194.9" y="74.5">B8</text>
<text x="202.4" y="74.5">GND</text>
<text x="97.3" y="79.6">GPIO4</text>
<text x="97.3" y="82.1">GPIO5</text>
<text x="124.5" y="80.9">ADC_VREF</text>
<text x="176" y="79.9">GND</text>
<text x="183.4" y="79.6">DIR</text>
<text x="191.4" y="80.8" transform="rotate(-90 191.4 80.8)">GND</text>
<text x="97.3" y="84.7">GPIO6</text>
<text x="97.3" y="87.2">GPIO7</text>
<text x="97.3" y="89.8">GPIO8</text>
<text x="126.8" y="86">GPIO22</text>
<text x="126.8" y="88.5">GPIO21</text>
<text x="188.5" y="89.8">GND</text>
<text x="192.7" y="87.2">SN74LVC8T245</text>
<text x="192.7" y="84.7">U2</text>
<text x="46.8" y="93.4" transform="rotate(-90 46.8 93.4)">Output</text>
<text x="97.3" y="92.3">GPIO9</text>
<text x="97.3" y="94.8">GPIO10</text>
<text x="126.8" y="91">GPIO20</text>
<text x="126.8" y="93.6">GPIO19</text>
<text x="182.7" y="93.6">+3.3V</text>
<text x="192.3" y="93.6">VBUS</text>
<text x="97.3" y="97.4">GPIO11</text>
<text x="97.3" y="99.9">GPIO12</text>
<text x="126.8" y="96.1">GPIO18</text>
<text x="126.8" y="98.7">GPIO17</text>
<text x="126.8" y="101.2">GPIO16</text>
<text x="97.3" y="102.5">GPIO13</text>
<text x="97.3" y="105">GPIO14</text>
<text x="97.3" y="107.5">GPIO15</text>
<text x="128.7" y="107.5">AGND</text>
<text x="183.4" y="107.5">A1</text>
<text x="188.8" y="104.5" transform="rotate(-90 188.8 104.5)">VCCA</text>
<text x="193.9" y="104.7" transform="rotate(-90 193.9 104.7)">VCCB</text>
<text x="194.9" y="107.5">B1</text>
<text x="172.2" y="113.6">GND</text>
<text x="183.4" y="112.6">A2</text>
<text x="194.9" y="112.6">B2</text>
<text x="56.4" y="115.2">GND</text>
<text x="116.4" y="114.8" transform="rotate(-90 116.4 114.8)">GND</text>
<text x="117.7" y="119">A1</text>
<text x="183.4" y="117.7">DIR</text>
<text x="191.4" y="118.9" transform="rotate(-90 191.4 118.9)">GND</text>
<text x="198.6" y="116.9">GND</text>
<text x="113.5" y="125.3">GND</text>
<text x="117.7" y="121.5">RaspberryPi_Pico</text>
<text x="192.7" y="125.3">SN74LVC2T45DCUR</text>
<text x="192.7" y="122.8">U4</text>
<text x="182.7" y="131.7">+3.3V</text>
<text x="188.5" y="127.1">GND</text>
<text x="192.3" y="131.7">VBUS</text>
<text x="188.8" y="142.6" transform="rotate(-90 188.8 142.6)">VCCA</text>
<text x="193.9" y="142.8" transform="rotate(-90 193.9 142.8)">VCCB</text>
<text x="183.4" y="145.6">A1</text>
<text x="194.9" y="145.6">B1</text>
<text x="172.8" y="155">+3.3V</text>
<text x="183.4" y="150.7">A2</text>
<text x="183.4" y="155.8">DIR</text>
<text x="194.9" y="150.7">B2</text>
<text x="191.4" y="157" transform="rotate(-90 191.4 157)">GND</text>
<text x="192.7" y="160.9">U3</text>
<text x="188.5" y="165.2">GND</text>
<text x="192.7" y="163.4">SN74LVC2T45DCUR</text>
</g>
<g font-size="1.8" fill="#0f0f0f">
<text x="170.3" y="37.8">3.3V</text>
<text x="175.6" y="37.8">Fire2</text>
<text x="233.4" y="37.8">5V</text>
<text x="236.8" y="37.8">Latch/Power</text>
<text x="240.7" y="40.3">5V</text>
<text x="244.1" y="40.3">Fire2</text>
<text x="170.2" y="42.8">3.3V</text>
<text x="171.5" y="47.9">3.3V</text>
<text x="175.4" y="42.8">Right</text>
<text x="176.8" y="47.9">Left 5</text>
<text x="240.6" y="42.8">5V</text>
<text x="241.9" y="47.9">5V</text>
<text x="244" y="42.8">Right</text>
<text x="245.4" y="47.9">Left</text>
<text x="170.2" y="53">3.3V</text>
<text x="175.4" y="53">Down 6</text>
<text x="232.6" y="50.5">5V</text>
<text x="236.1" y="50.5">Power/Select</text>
<text x="240.6" y="53">5V</text>
<text x="244" y="53">Down</text>
<text x="172.6" y="58.1">3.3V</text>
<text x="177.9" y="58.1">Up 7</text>
<text x="240.7" y="55.5">5V</text>
<text x="243" y="58.1">5V</text>
<text x="244.1" y="55.5">Fire1</text>
<text x="246.4" y="58.1">Up</text>
<text x="86.3" y="70.8">Button</text>
<text x="89.1" y="68.2">LED</text>
<text x="80.8" y="73.3">Mode</text>
<text x="86.8" y="73.3">switch</text>
<text x="90" y="75.9">Up</text>
<text x="154.8" y="74.6">~{OE}</text>
<text x="87.6" y="78.4">Down</text>
<text x="87.6" y="83.5">Right</text>
<text x="88.9" y="80.9">Left</text>
<text x="84.2" y="88.6">Button</text>
<text x="84.2" y="86">Button</text>
<text x="91.5" y="88.6">2</text>
<text x="91.5" y="86">1</text>
<text x="84.2" y="91.1">Button</text>
<text x="84.2" y="93.6">Button</text>
<text x="91.5" y="91.1">3</text>
<text x="91.5" y="93.6">4</text>
<text x="84.2" y="101.3">Button</text>
<text x="87.9" y="96.2">Start</text>
<text x="88.3" y="98.7">Coin</text>
<text x="91.5" y="101.3">5</text>
<text x="84.2" y="103.8">Button</text>
<text x="91.5" y="103.8">6</text>
<text x="144.4" y="106.5" transform="rotate(-90 144.4 106.5)">Direction</text>
<text x="170.3" y="106.3">3.3V</text>
<text x="175.6" y="106.3">Fire1</text>
<text x="144.4" y="113" transform="rotate(-90 144.4 113)">Pin</text>
<text x="144.4" y="108.8" transform="rotate(-90 144.4 108.8)">6</text>
<text x="139.4" y="139.5" transform="rotate(-90 139.4 139.5)">Power/Select</text>
<text x="131.2" y="149.5">3.3V</text>
<text x="136.5" y="149.5">Latch/Power</text>
<text x="139.4" y="144.8" transform="rotate(-90 139.4 144.8)">3.3V</text>
</g>
<g font-size="1.8" fill="#0000c2">
<text x="40.2" y="138">Note:</text>
<text x="46.3" y="138">SW2 is</text>
<text x="54.1" y="138">currently</text>
<text x="63.7" y="138">unused</text>
<text x="71.6" y="138">and</text>
<text x="76.2" y="138">can</text>
<text x="80.7" y="138">be</text>
<text x="84.1" y="138">omitted</text>
</g>
<text font-size="1.1" fill="#840000" x="70.1" y="25.6">RGB</text>
</svg>
